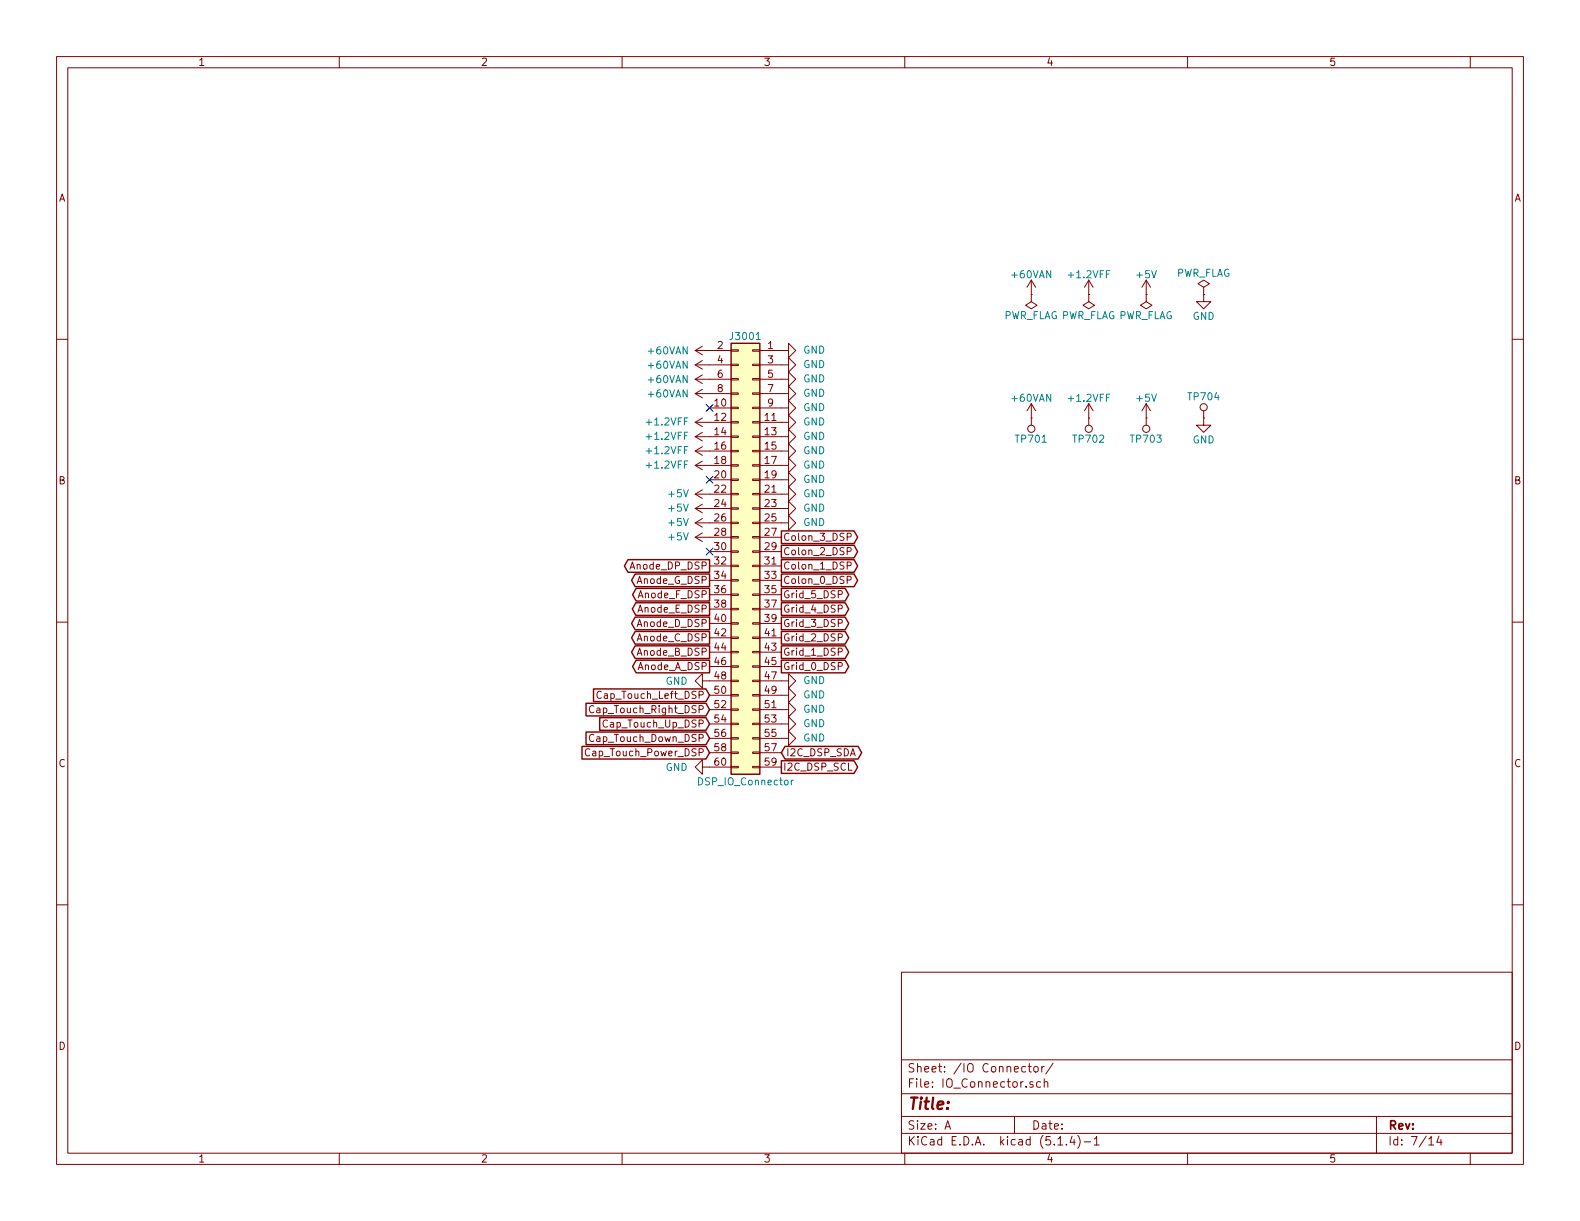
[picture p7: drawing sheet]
<svg xmlns="http://www.w3.org/2000/svg" width="279mm" height="216mm" viewBox="0 0 279 216" stroke-linecap="round" stroke-linejoin="round" font-family="sans-serif">
<g fill="none" stroke="#840000" stroke-width=".18">
<path d="M10 10h259.4v195.9h-259.4zM12 12h255.4v191.9h-255.4zM60 10v2M110 10v2M160 10v2M210 10v2M260 10v2M10 60h2M182.4 52.1v1.2l1 .7-1 .6-1-.6 1-.7M182.4 52.1h.1M182.4 49.5v2.6M182.4 49.5l-.8 1.3"/>
<path d="M182.4 49.5l.7 1.3M192.5 52.1v1.2l1 .7-1 .6-1-.6 1-.7M192.5 52.1h.1M192.5 49.5v2.6M192.5 49.5l-.7 1.3M192.5 49.5l.8 1.3M202.7 52.1v1.2l1 .7-1 .6-1-.6 1-.7M202.7 52.1h.1M202.7 49.5v2.6M202.7 49.5l-.8 1.3M202.7 49.5l.8 1.3M212.9 50.8l1-.6-1-.7-1.1 .7 1.1 .6v1.3"/>
<path d="M212.9 52.1h.1M212.9 52.1v1.2h1.2l-1.2 1.3-1.3-1.3h1.3M267.4 60h2M122.9 62h6.4M122.9 74.7h6.4M122.9 77.2h6.4M122.9 79.8h6.4M122.9 64.5h6.4M122.9 67.1h6.4M122.9 69.6h6.4M122.9 77.2l1.3 .8M122.9 62l1.3 .7"/>
<path d="M122.9 64.5l1.3 .8M122.9 67.1l1.3 .7M122.9 69.6l1.3 .8M122.9 79.8l1.3 .7M122.9 74.7l1.3 .7M124.2 76.5l-1.3 .7M124.2 61.2l-1.3 .8M124.2 63.8l-1.3 .7M124.2 66.3l-1.3 .8M124.2 68.8l-1.3 .8M124.2 79l-1.3 .8M124.2 73.9l-1.3 .8"/>
<path d="M125.5 72.1h3.8M129.3 72h1.3v.3h-1.3zM129.3 69.5h1.3v.2h-1.3zM129.3 66.9h1.3v.3h-1.3zM129.3 64.4h1.3v.2h-1.3zM129.3 61.8h1.3v.3h-1.3zM129.3 79.6h1.3v.3h-1.3zM129.3 77.1h1.3v.2h-1.3zM129.3 74.5h1.3v.3h-1.3zM133.1 72h1.3v.3h-1.3zM133.1 69.5h1.3v.2h-1.3zM133.1 66.9h1.3v.3h-1.3z"/>
<path d="M133.1 64.4h1.3v.2h-1.3zM133.1 61.8h1.3v.3h-1.3zM133.1 79.6h1.3v.3h-1.3zM133.1 77.1h1.3v.2h-1.3zM133.1 74.5h1.3v.3h-1.3zM134.4 64.5h5v-1.3l1.3 1.3-1.3 1.3v-1.3M134.4 62h5v-1.3l1.3 1.3-1.3 1.2v-1.2M134.4 79.8h5v-1.3l1.3 1.3-1.3 1.2v-1.2M134.4 77.2h5v-1.3l1.3 1.3-1.3 1.3v-1.3M134.4 74.7h5v-1.3l1.3 1.3-1.3 1.2v-1.2M134.4 67.1h5v-1.3l1.3 1.3-1.3 1.2v-1.2M134.4 69.6h5v-1.3l1.3 1.3-1.3 1.3v-1.3"/>
<path d="M134.4 72.1h5v-1.2l1.3 1.2-1.3 1.3v-1.3M182.4 73.9h.1M182.4 71.4v3.8M182.4 71.4l-.8 1.2M182.4 71.4l.7 1.2M192.5 73.9h.1M192.5 71.4v3.8M192.5 71.4l-.7 1.2M192.5 71.4l.8 1.2M202.7 73.9h.1M202.7 71.4v3.8M202.7 71.4l-.8 1.2"/>
<path d="M202.7 71.4l.8 1.2M212.9 73.9h.1M212.9 73.9v1.3h1.2l-1.2 1.3-1.3-1.3h1.3M212.9 72.6v1.3M122.9 95l1.3 .8M122.9 95h6.4M122.9 92.5l1.3 .7M122.9 92.5h6.4M122.9 82.3h6.4M122.9 87.4h6.4M122.9 89.9h6.4M122.9 82.3l1.3 .8"/>
<path d="M122.9 87.4l1.3 .7M122.9 89.9l1.3 .8M124.2 94.2l-1.3 .8M124.2 91.7l-1.3 .8M124.2 81.5l-1.3 .8M124.2 86.6l-1.3 .8M124.2 89.2l-1.3 .7M125.5 84.8h3.8M125.5 97.5h3.8M129.3 99.9h1.3v.3h-1.3zM129.3 94.9h1.3v.2h-1.3zM129.3 92.3h1.3v.3h-1.3z"/>
<path d="M129.3 89.8h1.3v.2h-1.3zM129.3 87.2h1.3v.3h-1.3zM129.3 97.4h1.3v.3h-1.3zM129.3 84.7h1.3v.3h-1.3zM129.3 82.2h1.3v.2h-1.3zM133.1 99.9h1.3v.3h-1.3zM133.1 94.9h1.3v.2h-1.3zM133.1 92.3h1.3v.3h-1.3zM133.1 89.8h1.3v.2h-1.3zM133.1 87.2h1.3v.3h-1.3zM133.1 97.4h1.3v.3h-1.3zM133.1 84.7h1.3v.3h-1.3z"/>
<path d="M133.1 82.2h1.3v.2h-1.3zM134.4 87.4h5v-1.3l1.3 1.3-1.3 1.2v-1.2M134.4 92.5h5v-1.3l1.3 1.3-1.3 1.2v-1.2M134.4 89.9h5v-1.3l1.3 1.3-1.3 1.3v-1.3M134.4 84.8h5v-1.2l1.3 1.2-1.3 1.3v-1.3M134.4 82.3h5v-1.3l1.3 1.3-1.3 1.3v-1.3M134.4 95h3.8M134.4 97.5h3.8M149.8 94.9h.6l.1-.5-.2-.1h-.5v1.3M149.8 97.5l.6-.1 .1-.4-.2-.2h-.5v1.3M10 110h2M125.5 100.1h3.8"/>
<path d="M125.5 102.6h3.8M125.5 105.2h3.8M125.5 107.7h3.8M125.5 110.2h3.8M125.5 112.8h3.8M125.5 115.3h3.8M125.5 117.9h3.8M129.3 102.5h1.3v.2h-1.3zM129.3 105h1.3v.3h-1.3zM129.3 107.6h1.3v.2h-1.3zM129.3 110.1h1.3v.3h-1.3zM129.3 112.6h1.3v.3h-1.3z"/>
<path d="M129.3 115.2h1.3v.2h-1.3zM129.3 117.7h1.3v.3h-1.3zM133.1 102.5h1.3v.2h-1.3zM133.1 105h1.3v.3h-1.3zM133.1 107.6h1.3v.2h-1.3zM133.1 110.1h1.3v.3h-1.3zM133.1 112.6h1.3v.3h-1.3zM133.1 115.2h1.3v.2h-1.3zM133.1 117.7h1.3v.3h-1.3zM134.4 100.1h3.8M134.4 102.6h3.8M134.4 105.2h3.8"/>
<path d="M134.4 107.7h3.8M134.4 110.2h3.8M134.4 112.8h3.8M134.4 115.3h3.8M134.4 117.9h3.8M148.2 105.1h.6l.1-.5-.2-.2h-.5v1.3M148.2 107.6h.6l.1-.5-.2-.1h-.5v1.3M148.2 110.2l.6-.1 .1-.4-.2-.2h-.5v1.3M148.2 112.7h.6l.1-.5-.2-.1h-.5v1.2M148.2 115.3l.6-.1 .1-.5-.2-.1h-.5v1.3M148.2 117.8h.6l.1-.5-.2-.2h-.5v1.3M149.8 102.6l.6-.1 .1-.5-.2-.1h-.5v1.3"/>
<path d="M149.8 100h.6l.1-.5-.2-.1h-.5v1.2M267.4 110h2M104.3 132.5a.51 .51 0 0 0-.6 0 .51 .51 0 0 0-.2 .6 .46 .46 0 0 0 .2 .5 .46 .46 0 0 0 .6-.1M105 124.9a.6 .6 0 0 0-.8 .4 .6 .6 0 0 0 .6 .7l.2-.1M106.3 122.4a.5 .5 0 0 0-.6 0 .5 .5 0 0 0-.1 .6 .45 .45 0 0 0 .2 .4 .45 .45 0 0 0 .5 0M123.6 125.4l.7-.1v-.4l-.7-.1v1.2M124.2 120.4v-1.3l-1.3 1.3 1.3 1.3v-1.3h5.1M124.2 135.6v-1.2l-1.3 1.2 1.3 1.3v-1.3h5.1M125.5 122.9h3.8M125.5 125.5h3.8M125.5 128h3.8M125.5 130.6h3.8"/>
<path d="M125.5 133.1h3.8M129.3 125.3h1.3v.3h-1.3zM129.3 127.9h1.3v.2h-1.3zM129.3 130.4h1.3v.3h-1.3zM129.3 133h1.3v.2h-1.3zM129.3 135.5h1.3v.3h-1.3zM129.3 120.3h1.3v.2h-1.3zM129.3 122.8h1.3v.3h-1.3zM133.1 125.3h1.3v.3h-1.3zM133.1 127.9h1.3v.2h-1.3zM133.1 130.4h1.3v.3h-1.3zM133.1 133h1.3v.2h-1.3z"/>
<path d="M133.1 135.5h1.3v.3h-1.3zM133.1 120.3h1.3v.2h-1.3zM133.1 122.8h1.3v.3h-1.3zM134.4 122.9h5v-1.2l1.3 1.2-1.3 1.3v-1.3M134.4 120.4h5v-1.3l1.3 1.3-1.3 1.3v-1.3M134.4 130.6h5v-1.3l1.3 1.3-1.3 1.2v-1.2M134.4 128h5v-1.3l1.3 1.3-1.3 1.3v-1.3M134.4 125.5h5v-1.3l1.3 1.3-1.3 1.2v-1.2M134.4 133.1h3.8M134.4 135.6h3.8M10 160h2M267.4 160h2"/>
<path d="M159.4 171.9h108v32h-108zM159.4 197.4h108M159.4 193.4h108M159.4 187.4h108M167.1 199.7l.5-1.5 .5 1.5M167.2 199.2h.8M179.4 197.4v3M181.4 188.6h-.5l-.2 .2v.6l.2 .2 .5-.1M181.8 188.6h.6M182 188.1v1.3l.4 .2M182.7 191.3h-.4l-.2 .2 .1 .2 .5 .1v.4h-.6M182.9 188.7l.2-.1 .4 .1v.7l-.2 .2-.4-.2z"/>
<path d="M184 191.3h-.4l-.3 .2 .1 .6 .2 .2 .4-.1M184.2 188.6v1M184.7 191.4l.2-.1h.3l.1 1M184.7 188.6l-.5 .2M184.7 190.8v1.5M186.2 188l-1.3 1.9M243.4 197.4v6.5M60 203.9v2M110 203.9v2M159.4 200.4h108M160 203.9v2M187.1 202.5h.8"/>
<path d="M188.6 202.3v.2M189.6 200.9l-.4 1.1h.9M189.9 201.5v1M190.6 200.8a1.71 1.71 0 0 1 0 2.2M191.7 201.9h1.2M193.5 201.4l.4-.4v1.5M193.5 202.5h.9M210 203.9v2M252.7 201.4l.4-.4v1.5M252.7 202.5h.8M254.5 200.9l-.4 1.1h.9M254.8 201.5v1"/>
<path d="M260 203.9v2"/>
<circle cx="182.4" cy="75.8" r=".63"/>
<circle cx="192.5" cy="75.8" r=".63"/>
<circle cx="202.7" cy="75.8" r=".63"/>
<circle cx="212.9" cy="72" r=".63"/>
</g>
<path d="M129.3 60.7h5.1v76.2h-5.1z" fill="#ffffc2" stroke="#ffffc2" stroke-width=".18"/>
<g fill="none" stroke="#840000" stroke-width=".25">
<path d="M129.3 60.7h5.1v76.2h-5.1zM111 99h14.5v2.2h-14.5l-.6-1.1zM138.2 99h12.8l.7 1.1-.7 1.1h-12.8zM138.2 93.9h12.8l.7 1.1-.7 1.1h-12.8zM138.2 96.4h12.8l.7 1.1-.7 1.2h-12.8zM112.3 101.5h13.2v2.2h-13.2l-.6-1.1zM112.3 109.1h13.2v2.3h-13.2l-.6-1.2zM112.3 111.7h13.2v2.2h-13.2l-.6-1.1zM112.3 114.2h13.2v2.2h-13.2l-.6-1.1zM112.4 106.6h13.1v2.2h-13.1l-.6-1.1zM112.5 104h13v2.3h-13l-.6-1.1zM112.5 116.7h13v2.3h-13l-.6-1.1z"/>
<path d="M138.2 104h11.3l.6 1.2-.6 1.1h-11.3zM138.2 106.6h11.3l.6 1.1-.6 1.1h-11.3zM138.2 109.1h11.3l.6 1.1-.6 1.2h-11.3zM138.2 111.7h11.3l.6 1.1-.6 1.1h-11.3zM138.2 114.2h11.3l.6 1.1-.6 1.1h-11.3zM138.2 116.7h11.3l.6 1.2-.6 1.1h-11.3zM138.2 101.5h12.8l.7 1.1-.7 1.1h-12.8zM102.9 132h21.9l.7 1.1-.7 1.1h-21.9zM103.6 124.4h21.2l.7 1.1-.7 1.1h-21.2zM103.6 129.4h21.2l.7 1.2-.7 1.1h-21.2zM105 121.8h19.8l.7 1.1-.7 1.2h-19.8zM106 126.9h18.8l.7 1.1-.7 1.1h-18.8z"/>
<path d="M138.2 134.5h12.8l.7 1.1-.7 1.2h-12.8zM138.8 132h12.9l.7 1.1-.7 1.1h-12.9l-.6-1.1z"/>
</g>
<path d="M133.7 60h.7M139.9 137.9v.9M140.3 137.9l-.3 .1-.1 .2" fill="none" stroke="#008484" stroke-width=".18"/>
<path d="M124.9 71.5l1.2 1.2M126.1 71.5l-1.2 1.2M124.9 96.9l1.2 1.2M124.9 84.2l1.2 1.2M126.1 96.9l-1.2 1.2M126.1 84.2l-1.2 1.2" fill="none" stroke="#000084" stroke-width=".18"/>
<text font-size="2.8" fill="#840000" x="160.4" y="196.2">Title:</text>
<g font-size="2.1" fill="#840000">
<text x="160.4" y="189.6">Sheet: /IO Connector/</text>
<text x="160.4" y="192.3">File: IO_Connector.sch</text>
<text x="160.4" y="202.5">KiCad E.D.A. kicad (5.1.4)-1</text>
<text x="160.4" y="199.7">Size: A</text>
<text x="182.4" y="199.7">Date:</text>
<text x="245.4" y="199.7">Rev:</text>
<text x="245.4" y="202.5">Id: 7/14</text>
</g>
<g font-size="1.8" fill="#840000">
<text x="35" y="11.6">1</text>
<text x="85" y="11.6">2</text>
<text x="135" y="11.6">3</text>
<text x="185" y="11.6">4</text>
<text x="235" y="11.6">5</text>
<text x="10.4" y="35.6">A</text>
<text x="267.8" y="35.6">A</text>
<text x="126.9" y="61.7">2</text>
<text x="126.9" y="64.3">4</text>
<text x="135.8" y="61.7">1</text>
<text x="135.8" y="64.3">3</text>
<text x="126.4" y="71.9">10</text>
<text x="126.9" y="66.8">6</text>
<text x="126.9" y="69.3">8</text>
<text x="135.8" y="66.8">5</text>
<text x="135.8" y="69.3">7</text>
<text x="135.8" y="71.9">9</text>
<text x="126.4" y="74.4">12</text>
<text x="126.4" y="77">14</text>
<text x="135.3" y="74.4">11</text>
<text x="135.3" y="77">13</text>
<text x="126.4" y="79.5">16</text>
<text x="126.4" y="82">18</text>
<text x="135.3" y="79.5">15</text>
<text x="135.3" y="82">17</text>
<text x="10.4" y="85.6">B</text>
<text x="126.4" y="84.6">20</text>
<text x="126.4" y="87.1">22</text>
<text x="126.4" y="89.7">24</text>
<text x="135.3" y="84.6">19</text>
<text x="135.3" y="87.1">21</text>
<text x="135.3" y="89.7">23</text>
<text x="267.8" y="85.6">B</text>
<text x="126.4" y="92.2">26</text>
<text x="126.4" y="94.7">28</text>
<text x="135.3" y="92.2">25</text>
<text x="135.3" y="94.7">27</text>
<text x="138.4" y="95.6">Colon_3_DSP</text>
<text x="111.7" y="100.7">Anode_DP_DSP</text>
<text x="126.4" y="97.3">30</text>
<text x="126.4" y="99.8">32</text>
<text x="135.3" y="97.3">29</text>
<text x="135.3" y="99.8">31</text>
<text x="138.4" y="100.7">Colon_1_DSP</text>
<text x="138.4" y="98.2">Colon_2_DSP</text>
<text x="112.8" y="103.3">Anode_G_DSP</text>
<text x="113" y="105.8">Anode_F_DSP</text>
<text x="126.4" y="102.4">34</text>
<text x="126.4" y="104.9">36</text>
<text x="126.4" y="107.4">38</text>
<text x="135.3" y="102.4">33</text>
<text x="135.3" y="104.9">35</text>
<text x="135.3" y="107.4">37</text>
<text x="138.4" y="105.8">Grid_5_DSP</text>
<text x="138.4" y="103.3">Colon_0_DSP</text>
<text x="112.8" y="110.9">Anode_D_DSP</text>
<text x="112.8" y="113.4">Anode_C_DSP</text>
<text x="112.9" y="108.3">Anode_E_DSP</text>
<text x="126.4" y="110">40</text>
<text x="126.4" y="112.5">42</text>
<text x="135.3" y="110">39</text>
<text x="135.3" y="112.5">41</text>
<text x="138.4" y="108.3">Grid_4_DSP</text>
<text x="138.4" y="110.9">Grid_3_DSP</text>
<text x="138.4" y="113.4">Grid_2_DSP</text>
<text x="112.8" y="118.5">Anode_A_DSP</text>
<text x="112.8" y="116">Anode_B_DSP</text>
<text x="126.4" y="115.1">44</text>
<text x="126.4" y="117.6">46</text>
<text x="135.3" y="115.1">43</text>
<text x="135.3" y="117.6">45</text>
<text x="138.4" y="116">Grid_1_DSP</text>
<text x="138.4" y="118.5">Grid_0_DSP</text>
<text x="106.2" y="123.6">Cap_Touch_Left_DSP</text>
<text x="126.4" y="120.1">48</text>
<text x="126.4" y="122.7">50</text>
<text x="126.4" y="125.2">52</text>
<text x="135.3" y="120.1">47</text>
<text x="135.3" y="122.7">49</text>
<text x="135.3" y="125.2">51</text>
<text x="104.6" y="131.2">Cap_Touch_Down_DSP</text>
<text x="104.9" y="126.1">Cap_Touch_Right_DSP</text>
<text x="107.1" y="128.7">Cap_Touch_Up_DSP</text>
<text x="126.4" y="127.8">54</text>
<text x="126.4" y="130.3">56</text>
<text x="135.3" y="127.8">53</text>
<text x="135.3" y="130.3">55</text>
<text x="10.4" y="135.6">C</text>
<text x="104.1" y="133.7">Cap_Touch_Power_DSP</text>
<text x="126.4" y="132.8">58</text>
<text x="126.4" y="135.4">60</text>
<text x="135.3" y="132.8">57</text>
<text x="135.3" y="135.4">59</text>
<text x="138.4" y="136.3">I2C_DSP_SCL</text>
<text x="139" y="133.7">I2C_DSP_SDA</text>
<text x="267.8" y="135.6">C</text>
<text x="10.4" y="185.6">D</text>
<text x="267.8" y="185.6">D</text>
<text x="35" y="205.5">1</text>
<text x="85" y="205.5">2</text>
<text x="135" y="205.5">3</text>
<text x="185" y="205.5">4</text>
<text x="235" y="205.5">5</text>
</g>
<g font-size="1.8" fill="#008484">
<text x="179" y="49.2">+60VAN</text>
<text x="189.1" y="49.2">+1.2VFF</text>
<text x="201.1" y="49.2">+5V</text>
<text x="207.9" y="48.9">PWR_FLAG</text>
<text x="177.4" y="56.4">PWR_FLAG PWR_FLAG PWR_FLAG</text>
<text x="210.9" y="56.6">GND</text>
<text x="114.7" y="62.7">+60VAN</text>
<text x="114.7" y="65.2">+60VAN</text>
<text x="129.3" y="60.1">J3001</text>
<text x="142" y="65.1">GND</text>
<text x="142" y="62.5">GND</text>
<text x="114.7" y="67.7">+60VAN</text>
<text x="114.7" y="70.3">+60VAN</text>
<text x="142" y="67.6">GND</text>
<text x="142" y="70.2">GND</text>
<text x="179" y="71">+60VAN</text>
<text x="189.1" y="71">+1.2VFF</text>
<text x="201.1" y="71">+5V</text>
<text x="210.3" y="70.8">TP704</text>
<text x="114.5" y="77.8">+1.2VFF</text>
<text x="114.5" y="75.2">+1.2VFF</text>
<text x="142" y="77.8">GND</text>
<text x="142" y="75.2">GND</text>
<text x="142" y="72.7">GND</text>
<text x="114.5" y="82.9">+1.2VFF</text>
<text x="114.5" y="80.3">+1.2VFF</text>
<text x="142" y="82.9">GND</text>
<text x="142" y="80.3">GND</text>
<text x="179.8" y="78.3">TP701</text>
<text x="189.9" y="78.3">TP702</text>
<text x="200.1" y="78.3">TP703</text>
<text x="210.9" y="78.4">GND</text>
<text x="118.3" y="87.9">+5V</text>
<text x="142" y="87.9">GND</text>
<text x="142" y="85.4">GND</text>
<text x="118.3" y="95.6">+5V</text>
<text x="118.3" y="93">+5V</text>
<text x="118.3" y="90.5">+5V</text>
<text x="142" y="93">GND</text>
<text x="142" y="90.5">GND</text>
<text x="117.7" y="121.1">GND</text>
<text x="142" y="123.5">GND</text>
<text x="142" y="121">GND</text>
<text x="142" y="131.1">GND</text>
<text x="142" y="128.6">GND</text>
<text x="142" y="126">GND</text>
<text x="117.7" y="136.3">GND</text>
<text x="123.7" y="138.9">DSP_IO_Connector</text>
</g>
</svg>
